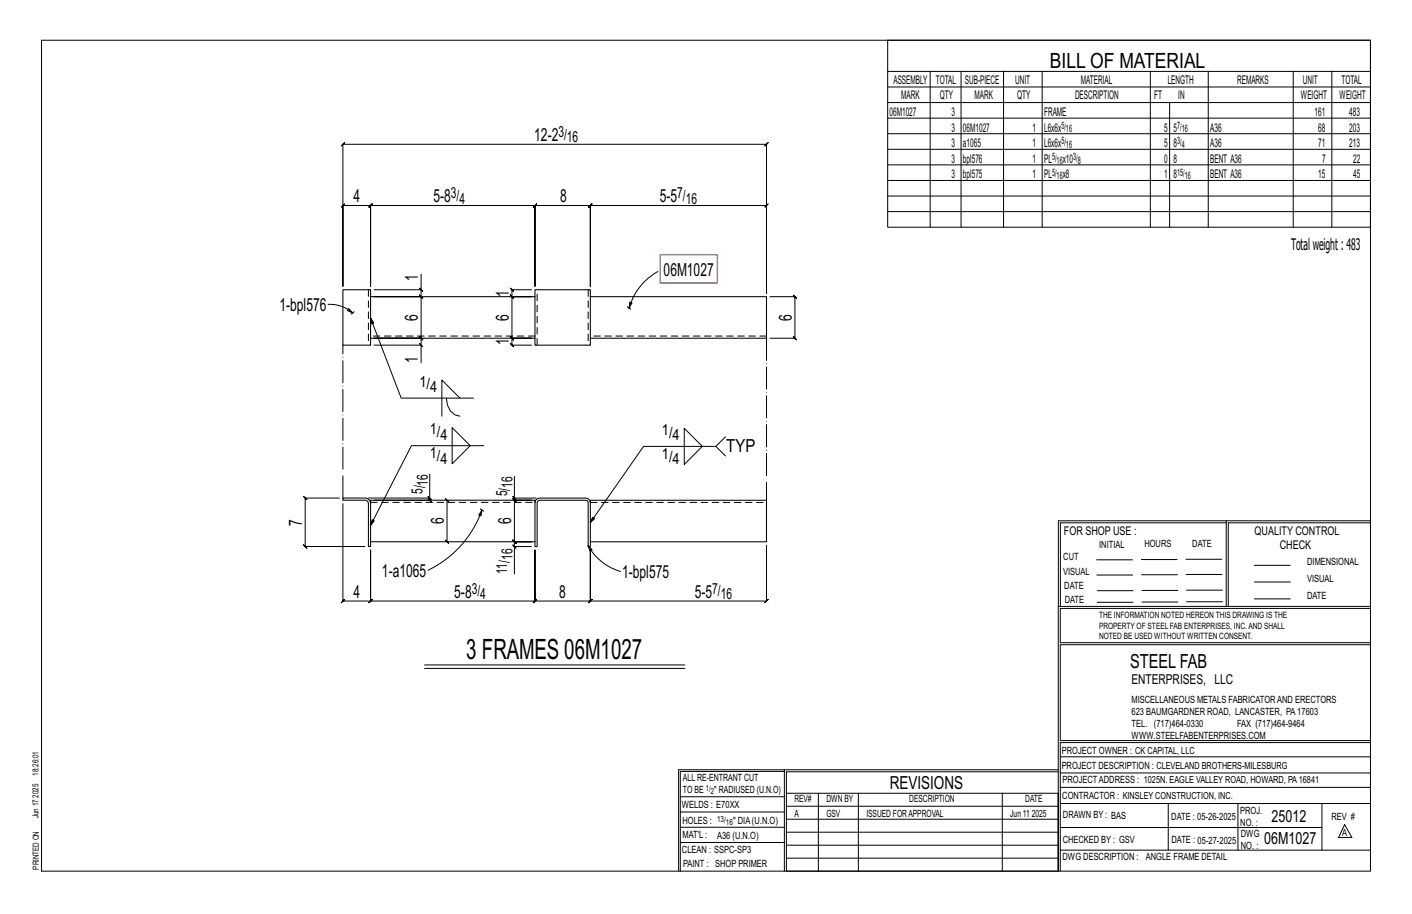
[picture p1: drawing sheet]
<svg xmlns="http://www.w3.org/2000/svg" width="432mm" height="279mm" viewBox="0 0 432 279" stroke-linecap="round" stroke-linejoin="round" font-family="sans-serif">
<g fill="none" stroke="#000" stroke-width=".31">
<path d="M12.7 12.3h406.4v254h-406.4zM271.5 12.3h147.6v57.2h-147.6zM271.5 21.8h147.6M271.5 26.6h147.6M271.5 31.4h147.6M271.5 36.1h147.6M284.5 21.8v47.7M293.9 21.8v47.7M306.9 21.8v47.7M318.7 21.8v47.7M351.8 21.8v47.7M357.7 31.4v38.1"/>
<path d="M369.5 21.8v47.7M395.5 21.8v47.7M407.3 21.8v47.7M104.4 44.6l1-1-.5 .5h129.5l-.5 .5 1-1-.5 .5v45.5v-26.8l.5-.5-1 1 .5-.5h-53.9l.5-.5-1 1 .5-.5v24.7v-24.7l.5-.5-1 1 .5-.5h-16.9l.5-.5-1 1 .5-.5v24.7v-24.7l.5-.5-1 1 .5-.5h-50.3l.5-.5-1 1 .5-.5v24.7v-24.7l.5-.5-1 1 .5-.5h-8.4l.5-.5-1 1 .5-.5v24.7v-43.4zM271.5 40.9h147.6M271.5 45.6h147.6M271.5 50.4h147.6M271.5 55.2h147.6M271.5 59.9h147.6M271.5 64.7h147.6M100.3 93l2.2 .2 2.1 .5 1.5 .7 1.8 1.3M106.7 94.3l1.2 1.4-1.7-.8z"/>
<path d="M107.9 95.7l-.5 .3M108.3 95.3l-.4 .4M113.3 97.2l.3 1.8 .7-.3-1-1.5 9.4 24.5h22.1M128.3 88.1l1 1zM128.8 88.6v2.1l-.5-.5 1 1-.5-.5h-14.4h14.4l-.5-.5 1 1-.5-.5v12.7l-.5-.5 1 1-.5-.5h-14.4h14.4l-.5-.5 1 1-.5-.5v2.1M128.8 83.8v4.8h-14.4M162.5 88.6h-5.9l-.5-.5 1 1-.5-.5v2.1l-.5-.5 1 1-.5-.5h5.9h-5.9l-.5-.5 1 1-.5-.5v12.7l-.5-.5 1 1-.5-.5h5.9h-5.9l-.5-.5 1 1-.5-.5v2.1l-.5-.5 1 1-.5-.5h5.9M191.9 93.8l.5 .3M192.4 94.1l.5 .4M192.6 92.4l.7 .2-.9 1.5zM201.2 83a18.6 18.6 0 0 0-8.8 11.1M235.5 90.7h7.6l-.5-.5 1 1-.5-.5v12.7l-.5-.5 1 1-.5-.5h-7.6"/>
<path d="M114.4 105.5h14.4v5.4M128.3 105l1 1zM136.5 121.7a5 5 0 0 0 4.2 5.5M138.3 130.7l5.5 5.5-5.5 5.6zM140.7 121.7l-5.6-5.5v11M147.9 136.2h-22.1l-12.5 24.4 .5-1.7 .7 .3-1.2 1.4M209.2 130.9l5.6 5.6-5.6 5.5zM218.9 136.5l3 2.9M221.9 133.5l-3 3h-22.1l-16.3 23.3 .7-1.7 .6 .4-1.3 1.3M103.8 152.2h-10.5l-.5-.5 1 1-.5-.5v14.9l-.5-.5 1 1-.5-.5h18.3M104.9 154v29.7l-.5 .5 1-1-.5 .5h8.4l-.5 .5 1-1-.5 .5v-15.6v15.6l-.5 .5 1-1-.5 .5h50.3l-.5 .5 1-1-.5 .5v-15.6v15.6l-.5 .5 1-1-.5 .5h16.9l-.5 .5 1-1-.5 .5v-15.6v15.6l-.5 .5 1-1-.5 .5h53.9l-.5 .5 1-1-.5 .5v-17M130.9 151.7l1 1z"/>
<path d="M131.4 144.9v7.3h-18.7M131.4 152.2v.7l-.5-.5 1 1-.5-.5h-17M136.7 152.9l-.5-.5 1 1-.5-.5v12.7M146.9 155.6l.5 .3M147.4 155.9l-.3 1.8-.7-.3zM147.4 155.9a32.3 32.3 0 0 1-16.5 18.4M147.4 155.9l.4 .4M156.8 151.8l1 1zM157.3 152.3v.6l-.5-.5 1 1-.5-.5h5.2h-5.2l-.5-.5 1 1-.5-.5v12.7l-.5-.5 1 1-.5-.5h5.2h-5.2l-.5-.5 1 1-.5-.5v1.5M157.3 145.6v6.7h6.6M375 159.8h-50.7v25.6M375 159.2h-51.3l-.1 107.1"/>
<path d="M419.1 159.2h-44.1v26.2M419.1 159.8h-43.5v25.6M136.2 165.1l1 1zM156.8 166.6l1 1zM162.5 167.1h-5.2v8.3M179.8 166.7l1.3 1.3-.7 .4zM179.8 166.7a16.6 16.6 0 0 0 9.9 8M335.4 171.1h10.9M335.4 175.8h11M349 171h11M349.1 175.7h11M362.7 171h10.9"/>
<path d="M362.7 175.6h11M383.6 172.8h11M383.6 177.9h11M323.7 185.4h95.4M335.5 184.1h11M335.5 180.6h11M349.2 184h11M349.2 180.5h11M362.9 180.4h10.9M362.9 184h10.9M383.6 183.1h11M419.1 186h-94.9v10.5h94.9"/>
<path d="M419.1 197.1h-94.9v29.3h94.9v.6h-94.9v39.3M129.8 203.3h79.6M129.8 204.3h79.6M239.9 235.8h-31.9v30.5M239.9 235.3h-32.4v31M323.6 235.3h-83.7v31M323.6 235.9h-83.1v6.6M324.2 236.3h94.9M324.2 231.4h94.9M208 252.9h31.9M208 257.5h31.9M208 243.6h31.9"/>
<path d="M208 248.2h31.9M240.5 242.5h83.1v23.8h-83.1zM240.5 258.4h83.1M240.5 254.4h83.1M240.5 250.4h83.1M240.5 246.5h83.1M250.3 242.5v23.8M262.5 242.5v23.8M306.5 242.5v23.8M324.2 253h80.1M324.2 245.6h94.9M324.2 259.9h94.9"/>
<path d="M324.2 240.7h94.9M357.3 245.6v14.3M378.6 245.6v14.3M404.3 245.6v14.3M411.2 252.1l2.2 3.9h-4zM240.5 262.3h83.1"/>
</g>
<path d="M113.3 90.7h50.3v12.7h-50.3zM113.3 90.7v-2.1h-8.4v16.9h8.4v-2.1M163.6 90.7v-2.1h16.9v2.1h53.9v12.7h-53.9M180.5 90.7v14.8h-16.9v-2.1M104.9 152.2h6.7a1.72 1.72 0 0 1 1.7 1.8v13.1h-.6l-.2-13.7-.9-.5h-6.7zM163.6 153.7v-.8h-50.3v1.1M163.8 153l.5-.6 .7-.1h14.1l.7 .1 .5 .6 .2 .7v13.4h-.6v-13.4l-.4-.7-.4-.1-14.5 .1-.3 .7v13.4h-.7v-13.4zM180.5 153.7v-.8h53.9v12.7h-53.9M113.3 165.6h50.3" fill="none" stroke="#000" stroke-width=".32"/>
<path d="M112.7 88.6v16.9M179.9 88.6v16.9M163.6 102.7h-50.3M164.3 105.5v-16.9M234.4 102.7h-53.9M113.3 153.6h50.3M180.5 153.6h53.9" fill="none" stroke="#000" stroke-width=".31" stroke-dasharray="2 1.4"/>
<path d="M201.9 77.9h17.5v8.6h-17.5z" fill="none" stroke="#f0f" stroke-width=".5"/>
<path d="M234.4 103.4v49.5M104.9 152.2v-46.7" fill="none" stroke="#000" stroke-width=".31" stroke-dasharray="6.8 1 0 1"/>
<text font-size="8.6" x="142.5" y="201.3">3 FRAMES 06M1027</text>
<text font-size="6.4" x="321.1" y="20.7">BILL OF MATERIAL</text>
<text font-size="5.9" x="345.6" y="204.1">STEEL FAB</text>
<g font-size="5.5">
<text x="163.4" y="43.1">12-2</text>
<text x="108.1" y="61.8">4</text>
<text x="132.6" y="61.8">5-8</text>
<text x="171.3" y="61.8">8</text>
<text x="201.8" y="61.8">5-5</text>
<text x="127.8" y="85.9" transform="rotate(-90 127.8 85.9)">1</text>
<text x="202.9" y="84.5">06M1027</text>
<text x="85.4" y="95">1-bpl576</text>
<text x="155.6" y="90.7" transform="rotate(-90 155.6 90.7)">1</text>
<text x="127.8" y="98.1" transform="rotate(-90 127.8 98.1)">6</text>
<text x="155.6" y="98.1" transform="rotate(-90 155.6 98.1)">6</text>
<text x="242.1" y="98.1" transform="rotate(-90 242.1 98.1)">6</text>
<text x="155.6" y="105.5" transform="rotate(-90 155.6 105.5)">1</text>
<text x="127.8" y="110.9" transform="rotate(-90 127.8 110.9)">1</text>
<text x="222.1" y="138.2">TYP</text>
<text x="92.3" y="160.7" transform="rotate(-90 92.3 160.7)">7</text>
<text x="135.7" y="160.3" transform="rotate(-90 135.7 160.3)">6</text>
<text x="156.3" y="160.3" transform="rotate(-90 156.3 160.3)">6</text>
<text x="116.8" y="176.2">1-a1065</text>
<text x="190.3" y="176.6">1-bpl575</text>
<text x="108.1" y="182.7">4</text>
<text x="138.9" y="182.7">5-8</text>
<text x="171" y="182.7">8</text>
<text x="212.5" y="182.7">5-5</text>
<text x="272.2" y="241.1">REVISIONS</text>
</g>
<g font-size="5.1">
<text x="388.9" y="251.3">25012</text>
<text x="386.6" y="258.1">06M1027</text>
</g>
<text font-size="4.9" x="394.8" y="76.4">Totalweight : 483</text>
<g font-size="4.7">
<text x="170.8" y="41.9">3/</text>
<text x="173.4" y="43.5">16</text>
<text x="137.9" y="60.6">3/</text>
<text x="140.5" y="62.3">4</text>
<text x="207.1" y="60.6">7/</text>
<text x="209.7" y="62.3">16</text>
<text x="128.3" y="118.2">1/</text>
<text x="131.6" y="119.9">4</text>
<text x="131.4" y="132.8">1/</text>
<text x="134.7" y="134.4">4</text>
<text x="202.4" y="133">1/</text>
<text x="205.7" y="134.6">4</text>
<text x="131.4" y="140.1">1/</text>
<text x="134.7" y="141.8">4</text>
<text x="202.4" y="140.3">1/</text>
<text x="205.7" y="142">4</text>
<text x="130.8" y="148.4" transform="rotate(-90 130.8 148.4)">16</text>
<text x="156.7" y="149.1" transform="rotate(-90 156.7 149.1)">16</text>
<text x="129.2" y="151" transform="rotate(-90 129.2 151)">5/</text>
<text x="155.1" y="151.7" transform="rotate(-90 155.1 151.7)">5/</text>
<text x="156.7" y="171.1" transform="rotate(-90 156.7 171.1)">16</text>
<text x="155.1" y="175.4" transform="rotate(-90 155.1 175.4)">11/</text>
<text x="144.2" y="181.5">3/</text>
<text x="146.9" y="183.2">4</text>
<text x="217.8" y="181.5">7/</text>
<text x="220.4" y="183.2">16</text>
</g>
<text font-size="4.2" x="346" y="209.1">ENTERPRISES, LLC</text>
<g font-size="3.7">
<text x="273.2" y="25.6">ASSEMBLY</text>
<text x="286.2" y="25.6">TOTAL</text>
<text x="295.1" y="25.6">SUB-PIECE</text>
<text x="310.4" y="25.6">UNIT</text>
<text x="330.5" y="25.6">MATERIAL</text>
<text x="357.1" y="25.6">LENGTH</text>
<text x="378.3" y="25.6">REMARKS</text>
<text x="398.4" y="25.6">UNIT</text>
<text x="410.2" y="25.6">TOTAL</text>
<text x="272.1" y="35.5">06M1027</text>
<text x="275.6" y="30.4">MARK</text>
<text x="287.4" y="30.4">QTY</text>
<text x="290.9" y="35.5">3</text>
<text x="298" y="30.4">MARK</text>
<text x="311" y="30.4">QTY</text>
<text x="319.3" y="35.5">FRAME</text>
<text x="328.7" y="30.4">DESCRIPTION</text>
<text x="353" y="30.4">FT</text>
<text x="360.3" y="30.4">IN</text>
<text x="397.8" y="30.4">WEIGHT</text>
<text x="402" y="35.5">161</text>
<text x="409.6" y="30.4">WEIGHT</text>
<text x="412.6" y="35.5">483</text>
<text x="290.9" y="40.2">3</text>
<text x="294.5" y="40.2">06M1027</text>
<text x="315.8" y="40.2">1</text>
<text x="319.3" y="40.2">L6x6x</text>
<text x="356" y="40.2">5</text>
<text x="358.9" y="40.2">5</text>
<text x="370.1" y="40.2">A36</text>
<text x="403.2" y="40.2">68</text>
<text x="412.6" y="40.2">203</text>
<text x="290.9" y="45">3</text>
<text x="294.5" y="45">a1065</text>
<text x="315.8" y="45">1</text>
<text x="319.3" y="45">L6x6x</text>
<text x="356" y="45">5</text>
<text x="358.9" y="45">8</text>
<text x="370.1" y="45">A36</text>
<text x="403.2" y="45">71</text>
<text x="412.6" y="45">213</text>
<text x="290.9" y="49.7">3</text>
<text x="294.5" y="49.7">bpl576</text>
<text x="315.8" y="49.7">1</text>
<text x="319.3" y="49.7">PL</text>
<text x="325" y="49.7">x10</text>
<text x="356" y="49.7">0</text>
<text x="358.9" y="49.7">8</text>
<text x="370.1" y="49.7">BENT A36</text>
<text x="404.3" y="49.7">7</text>
<text x="413.8" y="49.7">22</text>
<text x="290.9" y="54.5">3</text>
<text x="294.5" y="54.5">bpl575</text>
<text x="315.8" y="54.5">1</text>
<text x="319.3" y="54.5">PL</text>
<text x="325" y="54.5">x8</text>
<text x="356" y="54.5">1</text>
<text x="358.9" y="54.5">8</text>
<text x="370.1" y="54.5">BENT A36</text>
<text x="403.2" y="54.5">15</text>
<text x="413.8" y="54.5">45</text>
<text x="325.3" y="163.4">FOR SHOP USE :</text>
<text x="383.7" y="163.4">QUALITY CONTROL</text>
<text x="391.4" y="167.8">CHECK</text>
</g>
<g font-size="3.1">
<text x="324.6" y="39.4">5/</text>
<text x="326" y="40.5">16</text>
<text x="360" y="39.4">7/</text>
<text x="361.4" y="40.5">16</text>
<text x="324.6" y="44.1">5/</text>
<text x="326" y="45.3">16</text>
<text x="360" y="44.1">3/</text>
<text x="361.4" y="45.3">4</text>
<text x="321.7" y="48.9">5/</text>
<text x="321.7" y="53.7">5/</text>
<text x="323.1" y="50">16</text>
<text x="328.2" y="48.9">3/</text>
<text x="329.6" y="50">8</text>
<text x="360" y="53.7">15/</text>
<text x="323.1" y="54.8">16</text>
<text x="362.3" y="54.8">16</text>
<text x="336.2" y="167.4">INITIAL</text>
<text x="350" y="167.1">HOURS</text>
<text x="364.6" y="167.2">DATE</text>
<text x="325.2" y="171.3">CUT</text>
<text x="399.8" y="172.8">DIMENSIONAL</text>
<text x="325.1" y="175.8">VISUAL</text>
<text x="399.8" y="177.9">VISUAL</text>
<text x="325.5" y="180">DATE</text>
<text x="325.7" y="184.4">DATE</text>
<text x="399.8" y="183.1">DATE</text>
<text x="346" y="215">MISCELLANEOUS METALS FABRICATORAND ERECTORS</text>
<text x="346" y="218.6">623 BAUMGARDNER ROAD, LANCASTER, PA17603</text>
<text x="346" y="225.8">WWW.STEELFABENTERPRISES.COM</text>
<text x="346" y="222.2">TEL. (717)464-0330</text>
<text x="378.3" y="222.2">FAX (717)464-9464</text>
<text x="324.7" y="230.5">PROJECT OWNER : CK CAPITAL, LLC</text>
<text x="208.8" y="238.8">ALL RE-ENTRANT CUT</text>
<text x="324.7" y="235.1">PROJECT DESCRIPTION : CLEVELAND BROTHERS-MILESBURG</text>
<text x="324.9" y="239.5">PROJECTADDRESS : 1025N. EAGLE VALLEY ROAD, HOWARD, PA16841</text>
<text x="208.8" y="242.5">TO BE</text>
<text x="218.4" y="242.5">&quot; RADIUSED (U.N.O)</text>
<text x="242.9" y="245.3">REV#</text>
<text x="252.7" y="245.3">DWN BY</text>
<text x="278.1" y="245.3">DESCRIPTION</text>
<text x="313.5" y="245.3">DATE</text>
<text x="324.9" y="244.2">CONTRACTOR : KINSLEY CONSTRUCTION, INC.</text>
<text x="208.5" y="247">WELDS : E70XX</text>
<text x="208.7" y="251.7">HOLES :</text>
<text x="224.2" y="251.8">&quot; DIA(U.N.O)</text>
<text x="242.9" y="249.9">A</text>
<text x="252.7" y="249.9">GSV</text>
<text x="264.9" y="249.9">ISSUED FORAPPROVAL</text>
<text x="309" y="249.9">Jun 11</text>
<text x="315.5" y="249.9">2025</text>
<text x="325.1" y="250">DRAWN BY : BAS</text>
<text x="358.2" y="250.5">DATE : 05-26-2025</text>
<text x="379.3" y="248.9">PROJ.</text>
<text x="407.2" y="250.5">REV #</text>
<text x="208.7" y="256.3">MAT'L :</text>
<text x="219.3" y="256.4">A36 (U.N.O)</text>
<text x="325" y="257.6">CHECKED BY : GSV</text>
<text x="358.3" y="257.7">DATE : 05-27-2025</text>
<text x="379.3" y="252.5">NO. :</text>
<text x="379.5" y="255.9">DWG</text>
<text x="410.5" y="255.5">A</text>
<text x="208.6" y="260.7">CLEAN : SSPC-SP3</text>
<text x="324.9" y="262.9">DWG DESCRIPTION :</text>
<text x="350.4" y="263">ANGLE FRAME DETAIL</text>
<text x="379.5" y="259.5">NO. :</text>
<text x="208.9" y="265">PAINT : SHOP PRIMER</text>
</g>
<g font-size="2.7">
<text x="336.1" y="189">THE INFORMATION NOTED HEREON THIS DRAWING IS THE</text>
<text x="336.1" y="195.4">NOTED BE USED WITHOUT WRITTEN CONSENT.</text>
<text x="336.1" y="192.2">PROPERTY OF STEEL FAB ENTERPRISES, INC.AND SHALL</text>
</g>
<g font-size="2.6">
<text x="215.9" y="241.8">1/</text>
<text x="217.4" y="242.7">2</text>
<text x="219.3" y="251.1">13/</text>
<text x="222" y="252.1">16</text>
</g>
<g font-size="2.5">
<text x="11.7" y="237.1" transform="rotate(-90 11.7 237.1)">18:26:01</text>
<text x="11.8" y="243.8" transform="rotate(-90 11.8 243.8)">2025</text>
<text x="11.8" y="250.1" transform="rotate(-90 11.8 250.1)">Jun 17</text>
<text x="11.9" y="265.8" transform="rotate(-90 11.9 265.8)">PRINTED ON</text>
</g>
</svg>
